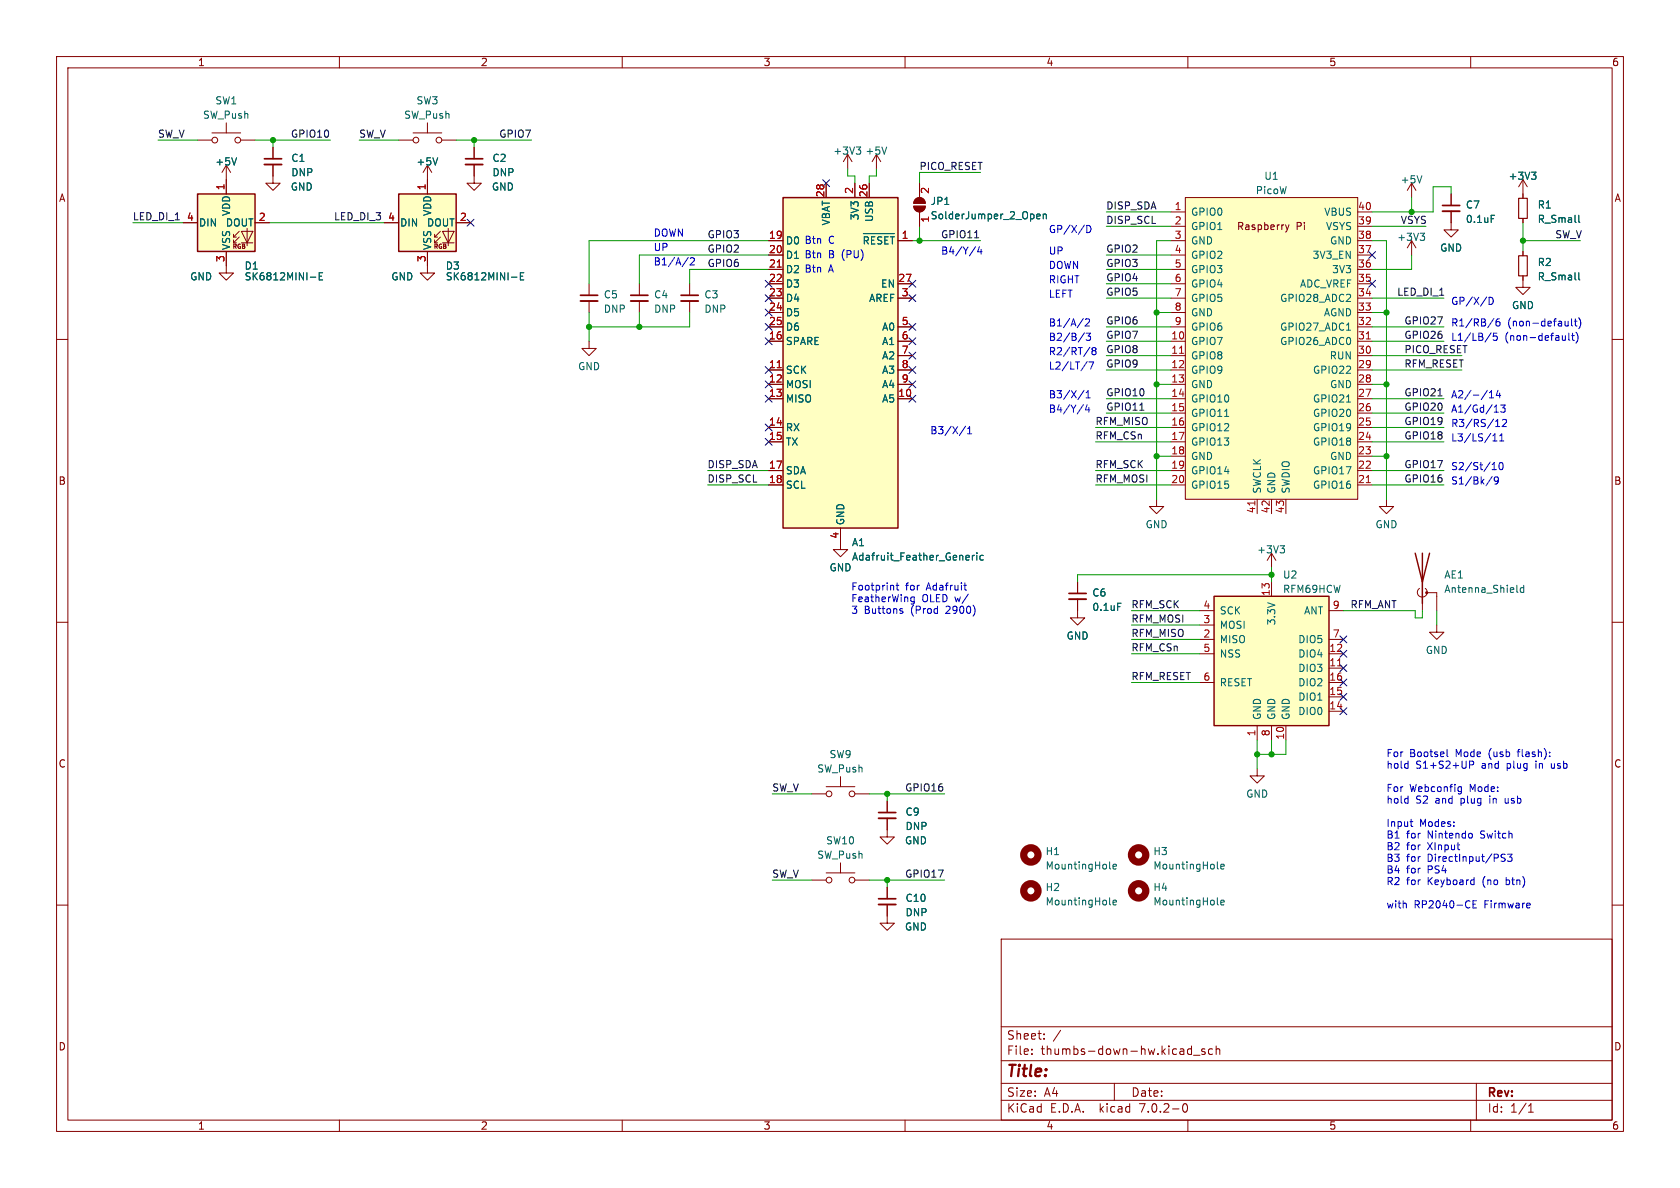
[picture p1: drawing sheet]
<svg xmlns="http://www.w3.org/2000/svg" width="297mm" height="210mm" viewBox="0 0 297 210" stroke-linecap="round" stroke-linejoin="round" font-family="sans-serif">
<g fill="none" stroke="#840000" stroke-width=".18">
<path d="M10 10h277v190h-277zM12 12h273v186h-273zM60 10v2M110 10v2M160 10v2M210 10v2M260 10v2M32.4 39.4h2.5M34.9 24.8h2.6M37.5 23.5h5M40 21.7v1.8M40 29.2v5.1"/>
<path d="M40 29.2l-.8 1.3M40 29.2l.8 1.3M42.5 24.8h2.6M45.1 39.4h2.5M48.3 29.1v3.3h1.2l-1.2 1.3-1.3-1.3h1.3M48.3 26v2.1M67.9 39.4h2.6M70.5 24.8h2.5M73 23.5h5.1M75.6 21.7v1.8M75.6 29.2v5.1M75.6 29.2l-.8 1.3"/>
<path d="M75.6 29.2l.7 1.3M78.1 24.8h2.5M80.6 39.4h2.6M83.8 29.1v3.3h1.3l-1.3 1.3-1.3-1.3h1.3M83.8 26v2.1M146 32.4v2.5M149.9 27.3l-.8 1.3M149.9 27.3v2.5M149.9 27.3l.7 1.3M151.1 32.4v2.5M153.7 32.4v2.5M154.9 27.3l-.7 1.3"/>
<path d="M154.9 27.3v2.5M154.9 27.3l.8 1.3M161.5 36.4h2.1a1.02 1.02 0 0 1-1 1.1 1.02 1.02 0 0 1-1.1-1.1zM161.9 35.2a1.02 1.02 0 0 1 1.1-.2 1.02 1.02 0 0 1 .6 .9h-2.1zM162.6 32.4v2.5M162.6 37.5v2.5M207 37.5h2.5M209.5 34.9h30.5v53.4h-30.5zM227.3 39.7l.3 .9M227.9 39.7l-.3 .9M240 37.5h2.6M249.6 32.4v2.5"/>
<path d="M249.6 32.4l-.8 1.3M249.6 32.4l.7 1.3M256.5 37.3v3.3h1.3l-1.3 1.3-1.2-1.3h1.2M256.5 34.3v2M269.2 31.8v3.3M269.2 38.6v.8M269.2 31.8l-.7 1.2M269.2 31.8l.8 1.2M10 60h2M40 44.5v3.8h1.3l-1.3 1.2-1.3-1.2h1.3M41.3 42.9h.5M41.3 41.9h.5"/>
<path d="M42.3 41.9l-1 1v-.5M42.3 40.9l-1 1v-.5M42.7 40.9h2l-1 2zM42.7 42.9h2M43.7 40.4v3M75.6 44.5v3.8h1.2l-1.2 1.2-1.3-1.2h1.3M76.8 42.9h.5M76.8 41.9h.5M77.9 41.9l-1.1 1v-.5M77.9 40.9l-1.1 1v-.5M78.2 40.9h2.1l-1.1 2zM78.2 42.9h2.1"/>
<path d="M79.2 40.4v3M104.1 50.2v2M104.1 53.2v2M113 50.2v2M113 53.2v2M121.9 50.2v2M121.9 53.2v2M135.9 42.5h2.5M135.9 45.1h2.5M135.9 47.6h2.5M135.9 50.2h2.5M135.9 52.7h2.5"/>
<path d="M135.9 55.2h2.5M135.9 57.8h2.5M158.7 42.5h2.6M158.7 50.2h2.6M158.7 52.7h2.6M158.7 57.8h2.6M207 42.5h2.5M207 45.1h2.5M207 47.6h2.5M207 50.2h2.5M207 52.7h2.5M207 55.2h2.5"/>
<path d="M207 57.8h2.5M207 40h2.5M227.6 40.6l-.3 .4M240 42.5h2.6M240 45.1h2.6M240 47.6h2.6M240 50.2h2.6M240 52.7h2.6M240 55.2h2.6M240 57.8h2.6M240 40h2.6M249.6 42.5l-.8 1.3"/>
<path d="M249.6 42.5v2.6M249.6 42.5l.7 1.3M269.2 48.8v2h1.3l-1.3 1.3-1.2-1.3h1.2M269.2 44.5v.7M285 60h2M104.1 60.3v1.3h1.3l-1.3 1.3-1.2-1.3h1.2M135.9 70.5h2.5M135.9 65.4h2.5M135.9 67.9h2.5M135.9 75.6h2.5M135.9 78.1h2.5M135.9 60.3h2.5"/>
<path d="M158.7 70.5h2.6M158.7 65.4h2.6M158.7 67.9h2.6M158.7 60.3h2.6M158.7 62.9h2.6M207 70.5h2.5M207 65.4h2.5M207 67.9h2.5M207 75.6h2.5M207 78.1h2.5M207 60.3h2.5M207 62.9h2.5"/>
<path d="M207 73h2.5M240 70.5h2.6M240 65.4h2.6M240 67.9h2.6M240 75.6h2.6M240 78.1h2.6M240 60.3h2.6M240 62.9h2.6M240 73h2.6M135.9 83.2h2.5M135.9 85.7h2.5M148.6 93.3v3.9h1.3l-1.3 1.2-1.3-1.2h1.3"/>
<path d="M204.5 88.3v1.2h1.2l-1.2 1.3-1.3-1.3h1.3M207 83.2h2.5M207 85.7h2.5M207 80.6h2.5M222.2 88.3v2.5M224.8 97.8l-.8 1.3M224.8 88.3v2.5M224.8 97.8v2.5M224.8 97.8l.8 1.3M227.3 88.3v2.5M240 83.2h2.6M240 85.7h2.6"/>
<path d="M240 80.6h2.6M245.1 88.3v1.2h1.3l-1.3 1.3-1.3-1.3h1.3M10 110h2M190.5 105.9v3.3h1.3l-1.3 1.3-1.3-1.3h1.3M190.5 102.9v2M212.1 115.6h2.5M212.1 113h2.5M212.1 110.5h2.5M212.1 108h2.5M224.8 102.9v2.5M234.9 118.1h2.6M234.9 115.6h2.6"/>
<path d="M234.9 113h2.6M234.9 108h2.6M251 104a.85 .85 0 0 0-.2 1.3 .85 .85 0 0 0 1.3 0 .85 .85 0 0 0-.1-1.3M251.5 102.9v5.1M252.2 104.8h1.8v3.2M254 110.5v1.3h1.3l-1.3 1.2-1.3-1.2h1.3M285 110h2M146 139.1h5.1M148.6 137.3v1.8M212.1 120.7h2.5M222.2 135.9v1.3h1.3l-1.3 1.2-1.2-1.2h1.2M222.2 128.3v2.5"/>
<path d="M224.8 128.3v2.5M227.3 128.3v2.5M234.9 125.7h2.6M234.9 123.2h2.6M234.9 120.7h2.6M10 160h2M143.5 155.6h2.5M143.5 140.3h2.5M146 154.3h5.1M148.6 152.5v1.8M151.1 155.6h2.6M151.1 140.3h2.6"/>
<path d="M156.8 144.7v3.3h1.3l-1.3 1.2-1.2-1.2h1.2M156.8 159.9v3.3h1.3l-1.3 1.3-1.2-1.3h1.2M156.8 141.6v2M156.8 156.8v2.1M285 160h2M177 166h108v32h-108zM60 198v2M110 198v2M160 198v2M177 194.5h108M177 191.5h108M177 187.5h108"/>
<path d="M177 181.5h108M182.4 186.3v.1M182.4 185.5v.1M184.6 183.6v.1M184.6 182.8v.1M197 191.5v3M209.2 195.2l.2-.1a.81 .81 0 0 1 .6 .6 .81 .81 0 0 1-.3 .8l-.1 .1a.81 .81 0 0 1-.4-1.4zM210 198v2M210.2 185.4l.4 .1M210.6 184.9v1.5M210.6 186.3l-.4 .1M211 186.5h1.1"/>
<path d="M213 185.5l-.4-.1-.2 .2 .1 .2 .5 .2v.3h-.6M214.4 185.5l-.5-.1-.3 .3v.4l.2 .2h.6M215 185.5l.2-.1 .4 .1v.9M215 184.9v1.5M260 198v2M261 191.5v6.5M270.2 196.6h.9M270.2 195.5l.4-.4v1.5"/>
<circle cx="38" cy="24.8" r=".51"/>
<circle cx="42" cy="24.8" r=".51"/>
<circle cx="73.5" cy="24.8" r=".51"/>
<circle cx="77.6" cy="24.8" r=".51"/>
<circle cx="146.6" cy="140.3" r=".51"/>
<circle cx="146.6" cy="155.6" r=".51"/>
<circle cx="150.6" cy="155.6" r=".51"/>
<circle cx="150.6" cy="140.3" r=".51"/>
</g>
<path d="M46.7 29.1h3.1M82.3 29.1h3M255 37.3h3.1M102.6 53.2h3.1M111.5 53.2h3.1M120.4 53.2h3M189 105.9h3M155.3 159.9h3.1M155.3 144.7h3.1" fill="none" stroke="#840000" stroke-width=".33"/>
<path d="M46.7 28.1h3.1M82.3 28.1h3M255 36.3h3.1M102.6 52.2h3.1M111.5 52.2h3.1M120.4 52.2h3M189 104.9h3M155.3 158.9h3.1M155.3 143.6h3.1" fill="none" stroke="#840000" stroke-width=".3"/>
<g fill="none" stroke="#840000" stroke-width="1.3">
<circle cx="182.2" cy="157.5" r="1.27"/>
<circle cx="182.2" cy="151.1" r="1.27"/>
<circle cx="201.3" cy="157.5" r="1.27"/>
<circle cx="201.3" cy="151.1" r="1.27"/>
</g>
<g fill="none" stroke="#006464" stroke-width=".18">
<path d="M41.8 27.9l-.4 1.3M77.4 27.9l-.4 1.3M151.4 26h.8l-.5 .5M151.9 26.5l.3 .2v.3l-.3 .3M156.8 26l-.5 1.3M183.3 38.3l.6-.2-.1-.2-.3-.1-.2 .2v.6h.5M184.4 38l.2-.2 .3 .1 .1 .8M184.4 37.8v.9M251.4 31.1l-.5 1.2M263.6 38.1h.6M270.8 30.4h.7l-.4 .5M271.3 30.9l.2 .3v.3l-.2 .2"/>
<path d="M279.1 38.1v1l.2 .2M54.9 49h.9M56.4 48.8h.5M57 48.2h-.6v1.3h.6M90.4 49h1M92 48.8h.4M92.6 48.2h-.6v1.3h.6M152.6 41.3h5.5M153.5 42.1l-.2-.2h-.5v1.2M154.7 41.9h-.6v1.2M155.9 41.9h-.5l-.2 .2M157 41.9h-.6v1.2"/>
<path d="M157.4 41.9h.7M157.8 41.9v1.2M238 58.4h.8M251.1 41.2h.8l-.5 .5M251.6 41.7l.3 .3v.3l-.3 .2M279.1 48.2v1.1l.2 .2M238 71.1h.8M171.9 98.2v.8M172.3 98.2l-.4 .2M172.7 97.7v.2M172.7 98.2v.8M173.8 98.2h-.3l-.3 .2 .2 .6h.4"/>
<path d="M226.3 96.5h.8l-.4 .5M226.8 97l.3 .2v.3l-.3 .2M197.6 106.6h.6M268.2 104.7h.1M269.4 103.5v1.2M269.4 103.9h-.4l-.2 .2 .1 .6h.5M196.2 159.9l.1 .1M196.2 153.6h.1M196.8 159.5l.6-.1-.1-.2-.3-.1-.2 .2v.6h.5M196.8 153.2l.6-.1-.1-.3h-.3l-.2 .2v.6h.5M215.3 159.9l.1 .1M215.3 153.6h.1"/>
<path d="M215.8 159.5l.6-.1v-.2l-.4-.1-.2 .2 .1 .6h.5M215.8 153.2l.6-.1v-.3h-.4l-.2 .2 .1 .6h.5"/>
</g>
<g fill="#ffffc2" stroke="#ffffc2" stroke-width=".18">
<path d="M138.4 34.9h20.3v58.4h-20.3z"/>
<path d="M34.9 34.3h10.2v10.2h-10.2z"/>
<path d="M70.5 34.3h10.1v10.2h-10.1z"/>
<path d="M214.6 105.4h20.3v22.9h-20.3z"/>
<path d="M209.5 34.9h30.5v53.4h-30.5z"/>
</g>
<path d="M34.9 34.3h10.2v10.2h-10.2zM70.5 34.3h10.1v10.2h-10.1zM138.4 34.9h20.3v58.4h-20.3zM250.2 97.8l1.3 5.1 1.2-5.1M251.5 97.8v8.9M214.6 105.4h20.3v22.9h-20.3z" fill="none" stroke="#840000" stroke-width=".25"/>
<path d="M137.4 47.2h.7M241.5 59.9h.8M137.4 65h.7M208.5 62.5h.7M221.8 88.6v.7M241.5 85.3h.8M236.5 117.7h.7" fill="none" stroke="#a90000" stroke-width=".18"/>
<path d="M268.5 35.1h1.5v3.5h-1.5zM268.5 45.2h1.5v3.6h-1.5z" fill="none" stroke="#840000" stroke-width=".2"/>
<g fill="#840000" stroke="#840000" stroke-width=".18">
<path d="M161.5 36.4h2.1a1.02 1.02 0 0 1-1 1.1 1.02 1.02 0 0 1-1.1-1.1z"/>
<path d="M161.9 35.2a1.02 1.02 0 0 1 1.1-.2 1.02 1.02 0 0 1 .6 .9h-2.1z"/>
<circle cx="252.2" cy="104.8" r=".18"/>
</g>
<g fill="none" stroke="#0000c2" stroke-width=".18">
<path d="M192.1 39.8a.64 .64 0 0 1 .8 .7 .64 .64 0 0 1-.8 .6zM121.7 45.5l-1.1 1.6M122 45.7l.5-.1 .3 .3-.8 .9h.8M172.5 43.6l-1.1 1.6M173.1 43.6l-.3 .9h.8M173.4 44.1v.8M191.5 56.3l-1.1 1.6M191.7 58.8l-1.1 1.7M191.9 56.5l.5-.1 .2 .3-.8 .9h.8M192 58.9h.8l-.4 .5 .3 .1v.5l-.1 .2-.6-.2M263.3 52.5a.64 .64 0 0 1 .7 .7 .64 .64 0 0 1-.7 .6zM263.6 58.8l-1.1 1.7"/>
<path d="M264.1 56.3l-1.1 1.6M264.6 58.9h-.6v.6l.2-.1h.4l.1 .2-.1 .4-.1 .2-.5-.2M265.1 56.4h-.4a.86 .86 0 0 0 0 1.2l.4-.1 .1-.4-.3-.3h-.2l-.2 .3M276.7 59.3v.9M277.2 56.8v.8M277.2 57.5l-.2 .1M277.3 58.9v1.1l.2 .2M277.8 56.4v1l.2 .2M277.8 59.3h.5M278 58.9v1.1l.3 .2M278.3 56.8h.5M278.5 56.4v1l.3 .2"/>
<path d="M278.6 58.7a1.46 1.46 0 0 1 0 2M279.1 56.2a1.46 1.46 0 0 1 0 1.9M170.7 75.3l-1.1 1.7M171.1 76.7h.7M171.1 75.8l.3-.4v1.3M191.5 71.5l-1.1 1.7M191.6 69l-1 1.6M192 70.3h.7M192 69.4l.4-.3v1.2M192.2 71.5l-.3 .9h.8M192.2 63.9l-1.1 1.7M192.5 72v.9"/>
<path d="M192.5 64h.8l-.5 1.2M192.7 61.4l-1.1 1.6M193.3 62l-.3-.3 .3-.3h.2l.3 .3-.3 .3M193.3 62l-.3 .2 .1 .4 .2 .1 .3-.1 .2-.1v-.3l-.3-.2M193.3 62h.2M263 69l-1.1 1.6M263.3 70.3h.7M263.3 69.4l.4-.3v1.2M263.9 77.9h.7M263.9 77l.4-.3v1.2M264.2 72.9h.7M264.4 75.4h.7"/>
<path d="M264.6 74.3l.2-.2v1.3M264.8 69l-.3 .9h.8M265.1 69.5v.8M265.1 77.9h.8M265.1 77l.4-.3v1.2M265.3 71.6h.8l-.4 .5 .3 .1v.5l-.1 .2-.6-.2M265.6 74.3l.5-.2 .2 .4-.7 .9h.7M276.7 60l-.1 .2M263.8 84.2l-1.1 1.7M263.8 82.1l.4-.3v1.2M263.8 83h.7M264.9 84.8l-.3 .3h-.2l-.2-.3 .1-.4 .3-.1 .2 .1a.84 .84 0 0 1-.3 1.2h-.2"/>
<path d="M265.1 81.9l.2-.1a.68 .68 0 0 1 .4 .6 .68 .68 0 0 1-.4 .6l-.2-.1-.1-.4zM158.4 103.5h.5M158.6 103v1.1l.3 .2M159.3 108l.3 .1v.1l-.2 .2h-.2M159.3 107.6h.3M161.1 106.3l.2 .1 .3-.1M161.6 105.5v1.2M161.6 105.6l-.3-.1-.2 .1M170.4 103.5h.5M170.6 103v1.1l.3 .2M255.8 132.5v1.1l.2 .2M258 139.1h.4"/>
<path d="M258.4 139.1v1l-.2 .2M258.4 139.9h-.4M259.8 134.5v1.3M260.3 134.5l.2 .3v.3l-.7 .1M274 133.6v.2M274 133v.1M249.3 145.3h.5M249.5 146l.3 .1M260 147.3l.3 .3v.3l-.3 .3M260.4 159.8h.4M260.5 155.5l.1 .1M260.6 155.1v1.3"/>
<path d="M260.6 156.3l-.1 .1M261 159.2h-.6v1.3h.6M265.4 151.4l.7 .5-.2 .4-.5-.1M266.1 151.1l-.5-.1-.2 .2M266.5 151h.8l-.4 .5 .3 .1v.5l-.1 .2-.6-.2M270.3 159.7l.2 .3-.6 .1M270.4 160.4l-.1 .1"/>
</g>
<g fill="none" stroke="#009600" stroke-width=".18">
<path d="M23.5 39.4h8.9M27.9 24.8h7M45.1 24.8h13.3M47.6 39.4h20.3M48.3 24.8v1.2M63.5 24.8h7M80.6 24.8h13.4M83.8 24.8v1.2M149.9 29.8v1.3h1.2v1.3M154.9 29.8v1.3h-1.2v1.3M173.4 30.5h-10.8v1.9M195.6 37.5h11.4"/>
<path d="M249.6 34.9v2.6M256.5 34.3v-1.3h-3.1v4.5h-10.8M269.2 39.4v5.1M104.1 55.2v5.1M113 55.2v2.6M121.9 55.2v2.6h-17.8M135.9 42.5h-31.8v7.7M135.9 47.6h-14v2.6M135.9 45.1h-22.9v5.1M161.3 42.5h12.1M162.6 40v2.5M195.6 57.8h11.4"/>
<path d="M195.6 40h11.4M195.6 52.7h11.4M195.6 47.6h11.4M195.6 45.1h11.4M195.6 50.2h11.4M204.5 55.2h2.5M207 42.5h-2.5v45.8M242.6 57.8h12.7M242.6 42.5h2.5v45.8M242.6 40h9.5M242.6 52.7h12.7M242.6 55.2h2.5"/>
<path d="M249.6 45.1v2.5h-7M269.2 42.5h10.2M193.7 78.1h13.3M193.7 75.6h13.3M195.6 60.3h11.4M195.6 73h11.4M195.6 70.5h11.4M195.6 62.9h11.4M195.6 65.4h11.4M204.5 67.9h2.5M242.6 60.3h12.7M242.6 73h12.7"/>
<path d="M242.6 70.5h12.7M242.6 78.1h12.7M242.6 62.9h15.8M242.6 65.4h15.8M242.6 67.9h2.5M242.6 75.6h12.7M125.1 83.2h10.8M125.1 85.7h10.8M193.7 83.2h13.3M193.7 85.7h13.3M204.5 80.6h2.5M242.6 83.2h12.7"/>
<path d="M242.6 85.7h12.7M242.6 80.6h2.5M200 108h12.1M200 115.6h12.1M200 113h12.1M200 110.5h12.1M224.8 100.3v2.6M224.8 101.6h-34.3v1.3M237.5 108h12.7v1.2h1.3v-1.2M254 108v2.5M200 120.7h12.1M222.2 130.8v5.1"/>
<path d="M224.8 130.8v2.6M227.3 130.8v2.6h-5.1M136.5 155.6h7M136.5 140.3h7M153.7 155.6h13.3M153.7 140.3h13.3M156.8 140.3v1.3M156.8 155.6v1.2"/>
</g>
<g fill="none" stroke="#000084" stroke-width=".18">
<path d="M82.6 38.8l1.2 1.2M83.8 38.8l-1.2 1.2M145.4 31.8l1.3 1.2M146.7 31.8l-1.3 1.2M135.3 59.7l1.2 1.2M135.3 57.2l1.2 1.2M135.3 49.6l1.2 1.2M135.3 52.1l1.2 1.2M135.3 54.6l1.2 1.3M136.5 59.7l-1.2 1.2M136.5 57.2l-1.2 1.2M136.5 49.6l-1.2 1.2"/>
<path d="M136.5 52.1l-1.2 1.2M136.5 54.6l-1.2 1.3M160.7 52.1l1.2 1.2M160.7 49.6l1.2 1.2M160.7 57.2l1.2 1.2M160.7 59.7l1.2 1.2M161.9 52.1l-1.2 1.2M161.9 49.6l-1.2 1.2M161.9 57.2l-1.2 1.2M161.9 59.7l-1.2 1.2M242 44.5l1.2 1.2M242 49.6l1.2 1.2"/>
<path d="M243.2 44.5l-1.2 1.2M243.2 49.6l-1.2 1.2M135.3 77.5l1.2 1.2M135.3 75l1.2 1.2M135.3 64.8l1.2 1.2M135.3 69.9l1.2 1.2M135.3 67.3l1.2 1.3M136.5 77.5l-1.2 1.2M136.5 75l-1.2 1.2M136.5 64.8l-1.2 1.2M136.5 69.9l-1.2 1.2M136.5 67.3l-1.2 1.3"/>
<path d="M160.7 67.3l1.2 1.3M160.7 64.8l1.2 1.2M160.7 62.3l1.2 1.2M160.7 69.9l1.2 1.2M161.9 67.3l-1.2 1.3M161.9 64.8l-1.2 1.2M161.9 62.3l-1.2 1.2M161.9 69.9l-1.2 1.2M236.9 112.4l1.2 1.2M236.9 115l1.2 1.2M236.9 117.5l1.2 1.2M238.1 112.4l-1.2 1.2"/>
<path d="M238.1 115l-1.2 1.2M238.1 117.5l-1.2 1.2M236.9 120l1.2 1.3M236.9 125.1l1.2 1.2M236.9 122.6l1.2 1.2M238.1 120l-1.2 1.3M238.1 125.1l-1.2 1.2M238.1 122.6l-1.2 1.2"/>
</g>
<g fill="#009600" stroke="#009600" stroke-width=".18">
<circle cx="224.8" cy="101.6" r=".46"/>
<circle cx="204.5" cy="80.6" r=".46"/>
<circle cx="245.1" cy="67.9" r=".46"/>
<circle cx="245.1" cy="80.6" r=".46"/>
<circle cx="245.1" cy="55.2" r=".46"/>
<circle cx="204.5" cy="55.2" r=".46"/>
<circle cx="204.5" cy="67.9" r=".46"/>
<circle cx="249.6" cy="37.5" r=".46"/>
<circle cx="269.2" cy="42.5" r=".46"/>
<circle cx="222.2" cy="133.4" r=".46"/>
<circle cx="156.8" cy="140.3" r=".46"/>
<circle cx="156.8" cy="155.6" r=".46"/>
<circle cx="224.8" cy="133.4" r=".46"/>
<circle cx="104.1" cy="57.8" r=".46"/>
<circle cx="113" cy="57.8" r=".46"/>
<circle cx="162.6" cy="42.5" r=".46"/>
<circle cx="48.3" cy="24.8" r=".46"/>
<circle cx="83.8" cy="24.8" r=".46"/>
</g>
<text font-size="2.8" fill="#840000" x="178" y="190.8">Title:</text>
<g font-size="2.1" fill="#840000">
<text x="178" y="183.9">Sheet:</text>
<text x="186.2" y="183.9">/</text>
<text x="178" y="186.6">File:</text>
<text x="184" y="186.6">thumbs-down-hw.kicad_sch</text>
<text x="178" y="196.8">KiCad</text>
<text x="178" y="194">Size:</text>
<text x="184.6" y="194">A4</text>
<text x="185.7" y="196.8">E.D.A.</text>
<text x="194.4" y="196.8">kicad</text>
<text x="200" y="194">Date:</text>
<text x="201.5" y="196.8">7.0.2-0</text>
<text x="263" y="194.2">Rev:</text>
<text x="263" y="196.8">Id:</text>
<text x="267" y="196.8">1/1</text>
</g>
<g font-size="1.8" fill="#840000">
<text x="35" y="11.8">1</text>
<text x="85" y="11.8">2</text>
<text x="135" y="11.8">3</text>
<text x="185" y="11.8">4</text>
<text x="235" y="11.8">5</text>
<text x="285" y="11.8">6</text>
<text x="10.4" y="35.8">A</text>
<text x="285.4" y="35.8">A</text>
<text x="218.6" y="40.8">Raspberry</text>
<text x="229.1" y="40.8">Pi</text>
<text x="10.3" y="85.8">B</text>
<text x="285.3" y="85.8">B</text>
<text x="10.3" y="135.8">C</text>
<text x="285.3" y="135.8">C</text>
<text x="10.3" y="185.8">D</text>
<text x="285.3" y="185.8">D</text>
<text x="35" y="199.8">1</text>
<text x="85" y="199.8">2</text>
<text x="135" y="199.8">3</text>
<text x="185" y="199.8">4</text>
<text x="235" y="199.8">5</text>
<text x="285" y="199.8">6</text>
</g>
<g font-size="1.8" fill="#006464">
<text x="35.8" y="21.1">SW_Push</text>
<text x="38" y="18.6">SW1</text>
<text x="71.4" y="21.1">SW_Push</text>
<text x="73.6" y="18.6">SW3</text>
<text x="38" y="29.4">+5V</text>
<text x="51.4" y="28.8">C1</text>
<text x="73.6" y="29.4">+5V</text>
<text x="87" y="28.8">C2</text>
<text x="147.3" y="27.5">+3V3</text>
<text x="152.9" y="27.5">+5V</text>
<text x="51.3" y="33.8">GND</text>
<text x="51.4" y="31.3">DNP</text>
<text x="86.9" y="33.8">GND</text>
<text x="87" y="31.3">DNP</text>
<text x="221.9" y="34.5">PicoW</text>
<text x="223.5" y="31.9">U1</text>
<text x="247.6" y="32.6">+5V</text>
<text x="266.6" y="31.9">+3V3</text>
<text x="35.2" y="40.2">DIN</text>
<text x="39.8" y="40.2">DOUT</text>
<text x="40.8" y="38.3" transform="rotate(-90 40.8 38.3)">VDD</text>
<text x="70.7" y="40.2">DIN</text>
<text x="75.4" y="40.2">DOUT</text>
<text x="76.4" y="38.3" transform="rotate(-90 76.4 38.3)">VDD</text>
<text x="146.9" y="40" transform="rotate(-90 146.9 40)">VBAT</text>
<text x="152" y="39.1" transform="rotate(-90 152 39.1)">3V3</text>
<text x="154.5" y="39.4" transform="rotate(-90 154.5 39.4)">USB</text>
<text x="164.5" y="36.4">JP1</text>
<text x="164.5" y="38.9">SolderJumper_2_Open</text>
<text x="210.6" y="38.3">GPIO0</text>
<text x="210.6" y="40.8">GPIO1</text>
<text x="234" y="38.3">VBUS</text>
<text x="234.3" y="40.8">VSYS</text>
<text x="259.1" y="37">C7</text>
<text x="259.1" y="39.6">0.1uF</text>
<text x="271.8" y="37">R1</text>
<text x="271.8" y="39.6">R_Small</text>
<text x="40.8" y="44.2" transform="rotate(-90 40.8 44.2)">VSS</text>
<text x="43.2" y="47.8">D1</text>
<text x="76.4" y="44.2" transform="rotate(-90 76.4 44.2)">VSS</text>
<text x="78.7" y="47.8">D3</text>
<text x="138.9" y="43.4">D0</text>
<text x="138.9" y="45.9">D1</text>
<text x="152.4" y="44">~{RESET}</text>
<text x="210.6" y="43.4">GND</text>
<text x="210.6" y="45.9">GPIO2</text>
<text x="231.9" y="45.9">3V3_EN</text>
<text x="235" y="43.4">GND</text>
<text x="247" y="42.7">+3V3</text>
<text x="254.5" y="44.6">GND</text>
<text x="271.8" y="47.2">R2</text>
<text x="33.6" y="49.7">GND</text>
<text x="43.2" y="49.7">SK6812MINI-E</text>
<text x="69.1" y="49.7">GND</text>
<text x="78.7" y="49.7">SK6812MINI-E</text>
<text x="106.7" y="52.9">C5</text>
<text x="115.6" y="52.9">C4</text>
<text x="124.5" y="52.9">C3</text>
<text x="138.9" y="51">D3</text>
<text x="138.9" y="53.5">D4</text>
<text x="138.9" y="48.5">D2</text>
<text x="153.5" y="53.5">AREF</text>
<text x="155.6" y="51">EN</text>
<text x="210.6" y="48.5">GPIO3</text>
<text x="210.6" y="51">GPIO4</text>
<text x="210.6" y="53.5">GPIO5</text>
<text x="226.2" y="53.5">GPIO28_ADC2</text>
<text x="229.7" y="51">ADC_VREF</text>
<text x="235.4" y="48.5">3V3</text>
<text x="271.8" y="49.7">R_Small</text>
<text x="106.7" y="55.4">DNP</text>
<text x="115.6" y="55.4">DNP</text>
<text x="124.5" y="55.4">DNP</text>
<text x="138.9" y="56.1">D5</text>
<text x="138.9" y="58.6">D6</text>
<text x="155.8" y="58.6">A0</text>
<text x="210.6" y="56.1">GND</text>
<text x="210.6" y="58.6">GPIO6</text>
<text x="226.2" y="58.6">GPIO27_ADC1</text>
<text x="233.9" y="56.1">AGND</text>
<text x="267.2" y="54.8">GND</text>
<text x="102.1" y="65.6">GND</text>
<text x="138.9" y="61.2">SPARE</text>
<text x="155.8" y="61.2">A1</text>
<text x="155.8" y="63.7">A2</text>
<text x="210.6" y="61.2">GPIO7</text>
<text x="210.6" y="63.7">GPIO8</text>
<text x="226.2" y="61.2">GPIO26_ADC0</text>
<text x="235" y="63.7">RUN</text>
<text x="138.9" y="66.2">SCK</text>
<text x="138.9" y="68.8">MOSI</text>
<text x="138.9" y="71.3">MISO</text>
<text x="155.8" y="71.3">A5</text>
<text x="155.8" y="66.2">A3</text>
<text x="155.8" y="68.8">A4</text>
<text x="210.6" y="66.2">GPIO9</text>
<text x="210.6" y="68.8">GND</text>
<text x="210.6" y="71.3">GPIO10</text>
<text x="232" y="71.3">GPIO21</text>
<text x="232" y="66.2">GPIO22</text>
<text x="235" y="68.8">GND</text>
<text x="138.9" y="76.4">RX</text>
<text x="210.6" y="73.9">GPIO11</text>
<text x="210.6" y="76.4">GPIO12</text>
<text x="232" y="76.4">GPIO19</text>
<text x="232" y="73.9">GPIO20</text>
<text x="138.9" y="78.9">TX</text>
<text x="210.6" y="78.9">GPIO13</text>
<text x="210.6" y="81.5">GND</text>
<text x="232" y="78.9">GPIO18</text>
<text x="235" y="81.5">GND</text>
<text x="138.9" y="84">SDA</text>
<text x="138.9" y="86.6">SCL</text>
<text x="210.6" y="84">GPIO14</text>
<text x="210.6" y="86.6">GPIO15</text>
<text x="223.1" y="87.2" transform="rotate(-90 223.1 87.2)">SWCLK</text>
<text x="225.6" y="87.2" transform="rotate(-90 225.6 87.2)">GND</text>
<text x="228.2" y="87.2" transform="rotate(-90 228.2 87.2)">SWDIO</text>
<text x="232" y="86.6">GPIO16</text>
<text x="232" y="84">GPIO17</text>
<text x="149.4" y="92.8" transform="rotate(-90 149.4 92.8)">GND</text>
<text x="202.5" y="93.5">GND</text>
<text x="243.1" y="93.5">GND</text>
<text x="146.6" y="101.2">GND</text>
<text x="150.6" y="96.7">A1</text>
<text x="150.6" y="99.3">Adafruit_Feather_Generic</text>
<text x="222.2" y="98">+3V3</text>
<text x="193" y="105.6">C6</text>
<text x="226.8" y="105">RFM69HCW</text>
<text x="226.8" y="102.4">U2</text>
<text x="255.3" y="102.4">AE1</text>
<text x="255.3" y="105">Antenna_Shield</text>
<text x="188.5" y="113.2">GND</text>
<text x="193" y="108.1">0.1uF</text>
<text x="215.6" y="113.9">MISO</text>
<text x="215.6" y="111.3">MOSI</text>
<text x="215.6" y="108.8">SCK</text>
<text x="225.6" y="110.7" transform="rotate(-90 225.6 110.7)">3.3V</text>
<text x="229.4" y="113.9">DIO5</text>
<text x="230.4" y="108.8">ANT</text>
<text x="215.6" y="116.4">NSS</text>
<text x="229.4" y="118.9">DIO3</text>
<text x="229.4" y="116.4">DIO4</text>
<text x="252" y="115.8">GND</text>
<text x="215.6" y="121.5">RESET</text>
<text x="229.4" y="124">DIO1</text>
<text x="229.4" y="121.5">DIO2</text>
<text x="223.1" y="127.3" transform="rotate(-90 223.1 127.3)">GND</text>
<text x="225.6" y="127.3" transform="rotate(-90 225.6 127.3)">GND</text>
<text x="228.2" y="127.3" transform="rotate(-90 228.2 127.3)">GND</text>
<text x="229.4" y="126.6">DIO0</text>
<text x="144.4" y="136.7">SW_Push</text>
<text x="146.6" y="134.2">SW9</text>
<text x="220.3" y="141.2">GND</text>
<text x="146" y="149.4">SW10</text>
<text x="159.9" y="149.4">GND</text>
<text x="160" y="144.3">C9</text>
<text x="160" y="146.9">DNP</text>
<text x="144.4" y="152">SW_Push</text>
<text x="184.8" y="151.3">H1</text>
<text x="184.8" y="153.9">MountingHole</text>
<text x="203.8" y="151.3">H3</text>
<text x="203.8" y="153.9">MountingHole</text>
<text x="160" y="159.6">C10</text>
<text x="184.8" y="157.7">H2</text>
<text x="184.8" y="160.2">MountingHole</text>
<text x="203.8" y="157.7">H4</text>
<text x="203.8" y="160.2">MountingHole</text>
<text x="159.9" y="164.7">GND</text>
<text x="160" y="162.1">DNP</text>
</g>
<g font-size="1.8" fill="#0f0f0f">
<text x="27.9" y="24.4">SW_V</text>
<text x="51.4" y="24.4">GPIO10</text>
<text x="63.5" y="24.4">SW_V</text>
<text x="88.3" y="24.4">GPIO7</text>
<text x="162.6" y="30.1">PICO_RESET</text>
<text x="23.5" y="39">LED_DI_1</text>
<text x="59.1" y="39">LED_DI_3</text>
<text x="195.6" y="37.1">DISP_SDA</text>
<text x="195.6" y="39.7">DISP_SCL</text>
<text x="247.6" y="39.7">VSYS</text>
<text x="125.1" y="47.3">GPIO6</text>
<text x="125.1" y="44.7">GPIO2</text>
<text x="125.1" y="42.2">GPIO3</text>
<text x="166.4" y="42.2">GPIO11</text>
<text x="195.6" y="44.7">GPIO2</text>
<text x="195.6" y="47.3">GPIO3</text>
<text x="275" y="42.2">SW_V</text>
<text x="195.6" y="52.4">GPIO5</text>
<text x="195.6" y="49.8">GPIO4</text>
<text x="247" y="52.4">LED_DI_1</text>
<text x="195.6" y="60">GPIO7</text>
<text x="195.6" y="57.4">GPIO6</text>
<text x="248.3" y="57.4">GPIO27</text>
<text x="248.3" y="60">GPIO26</text>
<text x="195.6" y="65.1">GPIO9</text>
<text x="195.6" y="62.5">GPIO8</text>
<text x="248.3" y="62.5">PICO_RESET</text>
<text x="248.3" y="65.1">RFM_RESET</text>
<text x="195.6" y="70.1">GPIO10</text>
<text x="248.3" y="70.1">GPIO21</text>
<text x="193.7" y="75.2">RFM_MISO</text>
<text x="193.7" y="77.8">RFM_CSn</text>
<text x="195.6" y="72.7">GPIO11</text>
<text x="248.3" y="75.2">GPIO19</text>
<text x="248.3" y="72.7">GPIO20</text>
<text x="248.3" y="77.8">GPIO18</text>
<text x="125.1" y="82.8">DISP_SDA</text>
<text x="193.7" y="82.8">RFM_SCK</text>
<text x="248.3" y="82.8">GPIO17</text>
<text x="125.1" y="85.4">DISP_SCL</text>
<text x="193.7" y="85.4">RFM_MOSI</text>
<text x="248.3" y="85.4">GPIO16</text>
<text x="200" y="107.6">RFM_SCK</text>
<text x="238.8" y="107.6">RFM_ANT</text>
<text x="200" y="110.1">RFM_MOSI</text>
<text x="200" y="112.7">RFM_MISO</text>
<text x="200" y="115.2">RFM_CSn</text>
<text x="200" y="120.3">RFM_RESET</text>
<text x="136.5" y="140">SW_V</text>
<text x="160" y="140">GPIO16</text>
<text x="136.5" y="155.2">SW_V</text>
<text x="160" y="155.2">GPIO17</text>
</g>
<g font-size="1.8" fill="#a90000">
<text x="39.8" y="33.7" transform="rotate(-90 39.8 33.7)">1</text>
<text x="75.3" y="33.7" transform="rotate(-90 75.3 33.7)">1</text>
<text x="145.8" y="34.9" transform="rotate(-90 145.8 34.9)">28</text>
<text x="150.9" y="34.3" transform="rotate(-90 150.9 34.3)">2</text>
<text x="153.4" y="34.9" transform="rotate(-90 153.4 34.9)">26</text>
<text x="164.5" y="34.3" transform="rotate(-90 164.5 34.3)">2</text>
<text x="33" y="39.1">4</text>
<text x="45.7" y="39.1">2</text>
<text x="68.5" y="39.1">4</text>
<text x="81.2" y="39.1">2</text>
<text x="164.5" y="39.4" transform="rotate(-90 164.5 39.4)">1</text>
<text x="207.6" y="37.2">1</text>
<text x="207.6" y="39.8">2</text>
<text x="240" y="39.8">39</text>
<text x="240" y="37.2">40</text>
<text x="39.8" y="46.4" transform="rotate(-90 39.8 46.4)">3</text>
<text x="75.3" y="46.4" transform="rotate(-90 75.3 46.4)">3</text>
<text x="135.9" y="42.3">19</text>
<text x="135.9" y="44.8">20</text>
<text x="135.9" y="47.4">21</text>
<text x="159.4" y="42.3">1</text>
<text x="207.6" y="42.3">3</text>
<text x="207.6" y="44.8">4</text>
<text x="207.6" y="47.4">5</text>
<text x="240" y="47.4">36</text>
<text x="240" y="44.8">37</text>
<text x="240" y="42.3">38</text>
<text x="135.9" y="49.9">22</text>
<text x="135.9" y="52.5">23</text>
<text x="158.7" y="49.9">27</text>
<text x="159.4" y="52.5">3</text>
<text x="207.6" y="49.9">6</text>
<text x="207.6" y="52.5">7</text>
<text x="240" y="52.5">34</text>
<text x="240" y="49.9">35</text>
<text x="135.9" y="55">24</text>
<text x="135.9" y="57.5">25</text>
<text x="159.4" y="57.5">5</text>
<text x="207.6" y="55">8</text>
<text x="207.6" y="57.5">9</text>
<text x="240" y="57.5">32</text>
<text x="240" y="55">33</text>
<text x="135.9" y="65.2">11</text>
<text x="135.9" y="60.1">16</text>
<text x="159.4" y="60.1">6</text>
<text x="159.4" y="62.6">7</text>
<text x="159.4" y="65.2">8</text>
<text x="207" y="60.1">10</text>
<text x="207" y="62.6">11</text>
<text x="207" y="65.2">12</text>
<text x="240" y="65.2">29</text>
<text x="240" y="62.6">30</text>
<text x="240" y="60.1">31</text>
<text x="135.9" y="67.7">12</text>
<text x="135.9" y="70.2">13</text>
<text x="158.7" y="70.2">10</text>
<text x="159.4" y="67.7">9</text>
<text x="207" y="67.7">13</text>
<text x="207" y="70.2">14</text>
<text x="240" y="70.2">27</text>
<text x="240" y="67.7">28</text>
<text x="135.9" y="75.3">14</text>
<text x="135.9" y="77.9">15</text>
<text x="207" y="72.8">15</text>
<text x="207" y="75.3">16</text>
<text x="207" y="77.9">17</text>
<text x="240" y="77.9">24</text>
<text x="240" y="75.3">25</text>
<text x="240" y="72.8">26</text>
<text x="135.9" y="82.9">17</text>
<text x="207" y="80.4">18</text>
<text x="207" y="82.9">19</text>
<text x="240" y="82.9">22</text>
<text x="240" y="80.4">23</text>
<text x="135.9" y="85.5">18</text>
<text x="207" y="85.5">20</text>
<text x="240" y="85.5">21</text>
<text x="148.3" y="95.3" transform="rotate(-90 148.3 95.3)">4</text>
<text x="222" y="90.8" transform="rotate(-90 222 90.8)">41</text>
<text x="224.5" y="90.8" transform="rotate(-90 224.5 90.8)">42</text>
<text x="227.1" y="90.8" transform="rotate(-90 227.1 90.8)">43</text>
<text x="212.7" y="107.7">4</text>
<text x="224.5" y="105.4" transform="rotate(-90 224.5 105.4)">13</text>
<text x="235.6" y="107.7">9</text>
<text x="212.7" y="112.8">2</text>
<text x="212.7" y="110.2">3</text>
<text x="235.6" y="112.8">7</text>
<text x="212.7" y="115.3">5</text>
<text x="234.9" y="117.9">11</text>
<text x="234.9" y="115.3">12</text>
<text x="212.7" y="120.4">6</text>
<text x="234.9" y="125.5">14</text>
<text x="234.9" y="122.9">15</text>
<text x="234.9" y="120.4">16</text>
<text x="222" y="130.2" transform="rotate(-90 222 130.2)">1</text>
<text x="224.5" y="130.2" transform="rotate(-90 224.5 130.2)">8</text>
<text x="227.1" y="130.8" transform="rotate(-90 227.1 130.8)">10</text>
</g>
<g font-size="1.8" fill="#0000c2">
<text x="115.6" y="41.9">DOWN</text>
<text x="185.4" y="41.3">GP/X/D</text>
<text x="115.6" y="44.5">UP</text>
<text x="115.6" y="47">B1/A/2</text>
<text x="138.9" y="43.4">D0 Btn</text>
<text x="138.9" y="45.9">D1 Btn</text>
<text x="146.5" y="43.2">C</text>
<text x="146.5" y="45.7">B (PU)</text>
<text x="166.4" y="45.1">B4/Y/4</text>
<text x="185.4" y="45.1">UP</text>
<text x="185.4" y="47.6">DOWN</text>
<text x="138.9" y="48.5">D2 Btn</text>
<text x="146.5" y="48.3">A</text>
<text x="185.4" y="52.7">LEFT</text>
<text x="185.4" y="50.2">RIGHT</text>
<text x="256.5" y="54">GP/X/D</text>
<text x="185.4" y="57.8">B1/A/2</text>
<text x="256.5" y="57.8">R1/RB/6</text>
<text x="266.5" y="57.8">(non-default)</text>
<text x="185.4" y="62.9">R2/RT/8</text>
<text x="185.4" y="60.3">B2/B/3</text>
<text x="185.4" y="65.4">L2/LT/7</text>
<text x="256.5" y="60.3">L1/LB/5</text>
<text x="266" y="60.3">(non-default)</text>
<text x="185.4" y="70.5">B3/X/1</text>
<text x="256.5" y="70.5">A2/-/14</text>
<text x="164.5" y="76.8">B3/X/1</text>
<text x="185.4" y="73">B4/Y/4</text>
<text x="256.5" y="73">A1/Gd/13</text>
<text x="256.5" y="75.6">R3/RS/12</text>
<text x="256.5" y="83.2">S2/St/10</text>
<text x="256.5" y="78.1">L3/LS/11</text>
<text x="256.5" y="85.7">S1/Bk/9</text>
<text x="150.5" y="104.5">Footprint</text>
<text x="150.5" y="106.5">FeatherWing</text>
<text x="160.1" y="104.5">for</text>
<text x="163" y="106.5">OLED w/</text>
<text x="163.9" y="104.5">Adafruit</text>
<text x="150.5" y="108.6">3</text>
<text x="152.8" y="108.6">Buttons</text>
<text x="161.1" y="108.6">(Prod</text>
<text x="167.4" y="108.6">2900)</text>
<text x="245.1" y="133.9">For</text>
<text x="245.1" y="136">hold</text>
<text x="249.2" y="133.9">Bootsel</text>
<text x="250.3" y="136">S1+S2+UP</text>
<text x="257.4" y="133.9">Mode</text>
<text x="262" y="136">and</text>
<text x="263.3" y="133.9">(usb</text>
<text x="266.5" y="136">plug</text>
<text x="268.6" y="133.9">flash):</text>
<text x="271.7" y="136">in</text>
<text x="274.6" y="136">usb</text>
<text x="245.1" y="140.1">For</text>
<text x="245.1" y="142.1">hold</text>
<text x="249.2" y="140.1">Webconfig</text>
<text x="250.3" y="142.1">S2</text>
<text x="253.8" y="142.1">and</text>
<text x="258.4" y="142.1">plug</text>
<text x="259.9" y="140.1">Mode:</text>
<text x="263.6" y="142.1">in</text>
<text x="266.4" y="142.1">usb</text>
<text x="245.1" y="146.3">Input</text>
<text x="245.1" y="148.3">B1</text>
<text x="248.7" y="148.3">for</text>
<text x="251" y="146.3">Modes:</text>
<text x="252.4" y="148.3">Nintendo</text>
<text x="261.9" y="148.3">Switch</text>
<text x="245.1" y="150.4">B2</text>
<text x="245.1" y="152.4">B3</text>
<text x="245.1" y="154.5">B4</text>
<text x="248.7" y="150.4">for</text>
<text x="248.7" y="152.4">for</text>
<text x="248.7" y="154.5">for</text>
<text x="252.4" y="150.4">XInput</text>
<text x="252.4" y="152.4">DirectInput/PS3</text>
<text x="252.4" y="154.5">PS4</text>
<text x="245.1" y="156.5">R2</text>
<text x="245.1" y="160.7">with</text>
<text x="248.7" y="156.5">for</text>
<text x="250" y="160.7">RP2040-CE</text>
<text x="252.4" y="156.5">Keyboard</text>
<text x="262.2" y="156.5">(no</text>
<text x="262.5" y="160.7">Firmware</text>
<text x="266.5" y="156.5">btn)</text>
</g>
<g font-size="1.1" fill="#840000">
<text x="41" y="44.1">RGB</text>
<text x="76.6" y="44.1">RGB</text>
</g>
</svg>
